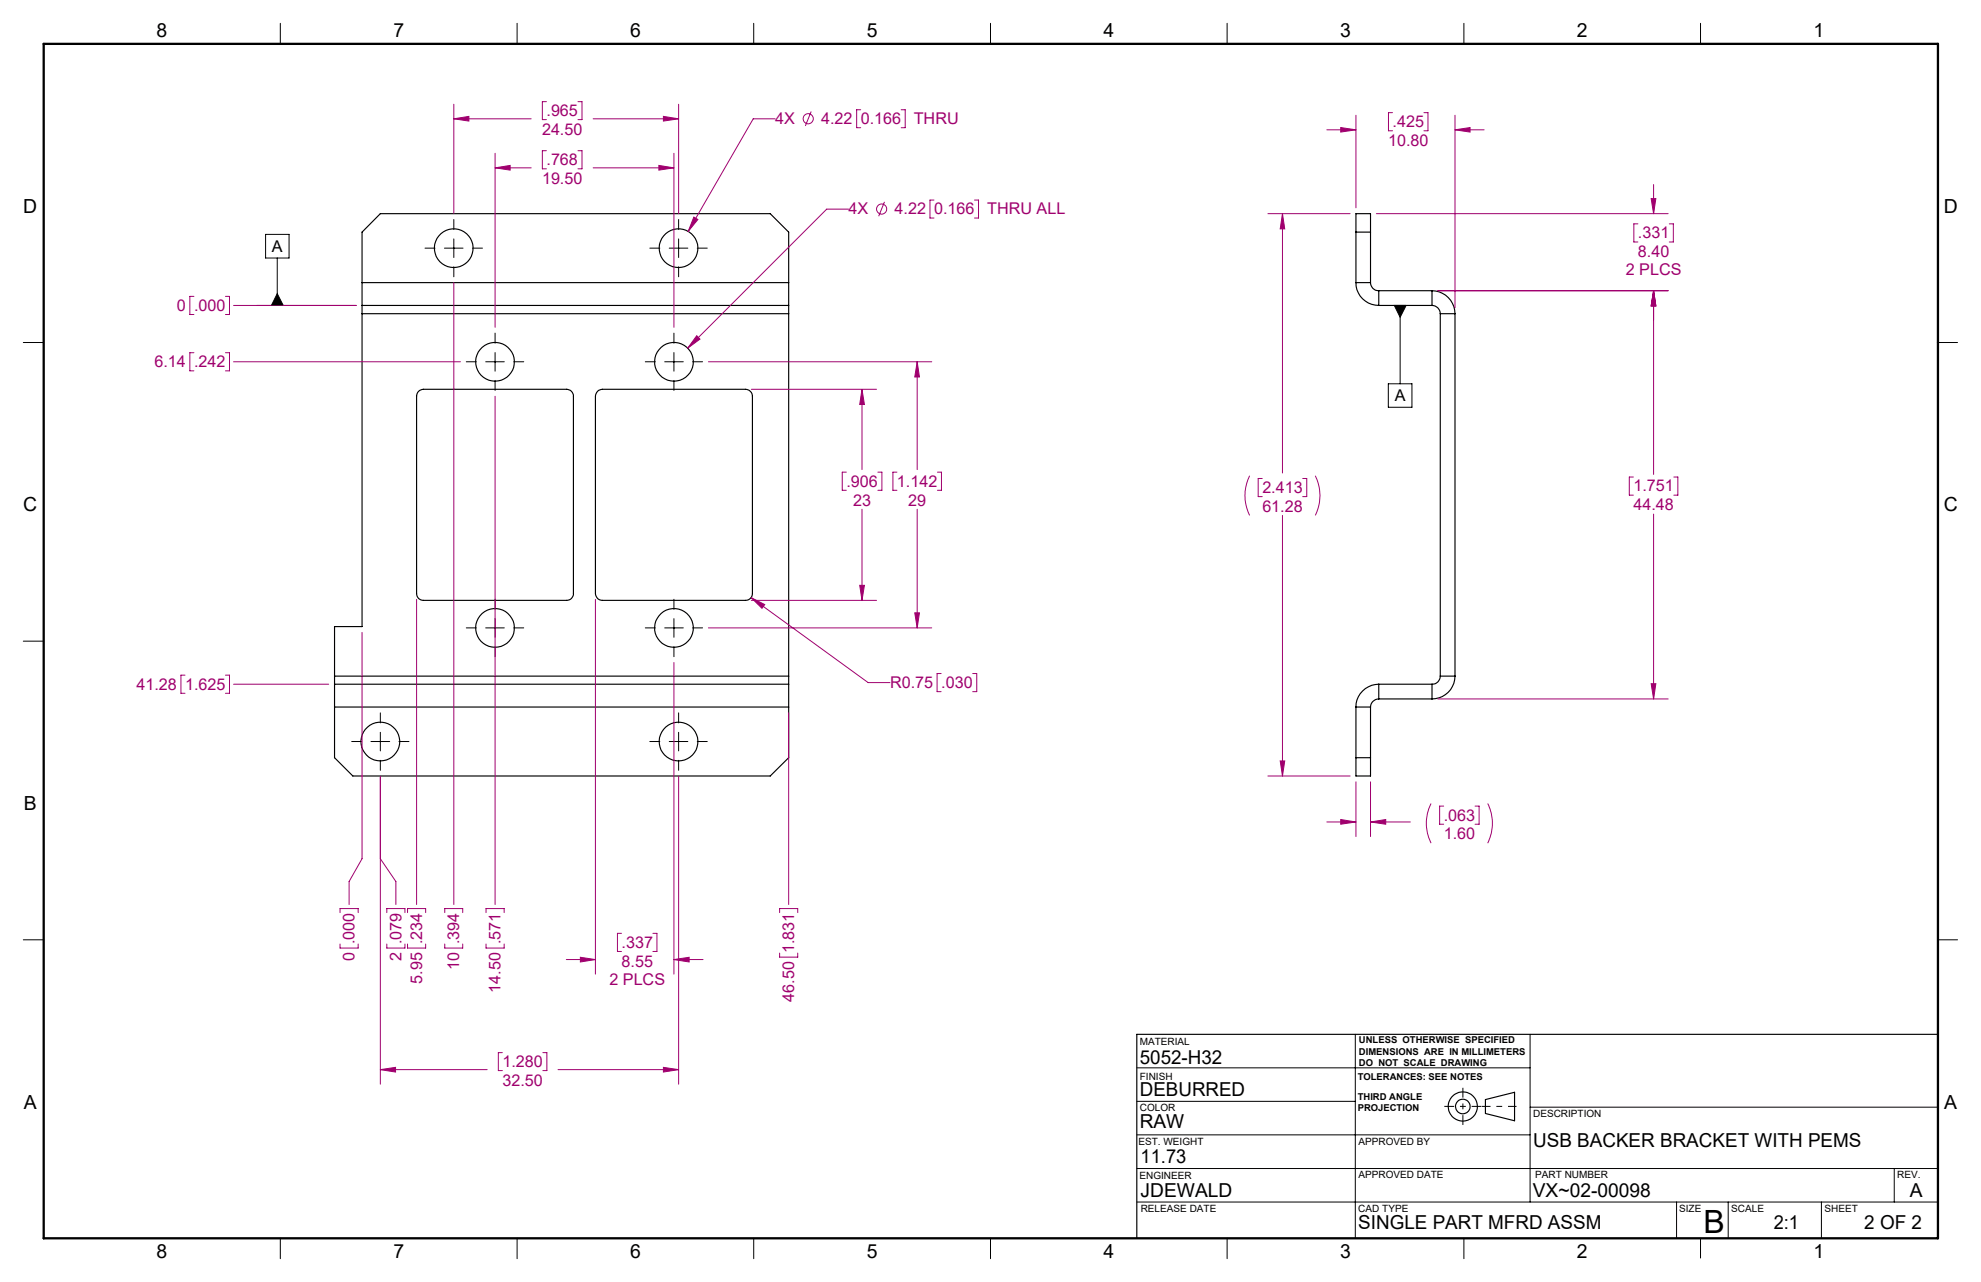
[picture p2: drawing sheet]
<svg xmlns="http://www.w3.org/2000/svg" width="432mm" height="279mm" viewBox="0 0 432 279" stroke-linecap="round" stroke-linejoin="round" font-family="sans-serif">
<g fill="none" stroke="#000" stroke-width=".25">
<path d="M295.6 50.6h3.1M78.9 61.6v5M78.9 66.6v1.8M78.9 61.6h93M78.9 61.6v-11l4-4h85l4 4v11M78.9 68.4v68.2h-6v10.8M78.9 66.6h93M78.9 68.4h93M171.9 61.6v5M171.9 66.6v1.8M171.9 68.4v79M295.6 61.6a4.9 4.9 0 0 0 4.9 5"/>
<path d="M295.6 61.6h3.1M295.6 61.6v-15h3.1v15M298.7 61.6a1.75 1.75 0 0 0 1.8 1.8M300.5 66.6h11.6M300.5 63.4h11.6M300.5 63.4v3.2M312.1 63.4a5.1 5.1 0 0 1 5 5M312.1 66.6a1.81 1.81 0 0 1 1.8 1.8M312.1 63.4v3.2M313.9 68.4h3.2M313.9 68.4v79M317.1 68.4v79"/>
<path d="M91.2 85.3l1.1-.5h31.2a1.51 1.51 0 0 1 1.5 1.6v43a1.45 1.45 0 0 1-1.5 1.4h-31.2a1.45 1.45 0 0 1-1.5-1.4v-43l.1-.6zM130.2 85.3l.3-.2 .8-.3h31.2a1.57 1.57 0 0 1 1.5 1.6v43a1.51 1.51 0 0 1-1.5 1.4h-31.2a1.51 1.51 0 0 1-1.5-1.4v-43zM72.9 149.1v5M72.9 147.4v1.7M72.9 154.1v11l4 4h91l4-4v-11M72.9 154.1h99M72.9 149.1h99M72.9 147.4h99M171.9 149.1v5M171.9 147.4v1.7M295.6 154.1h3.1M295.6 154.1v15h3.1v-15"/>
<path d="M300.5 149.1a5 5 0 0 0-4.9 5M300.5 152.3a1.81 1.81 0 0 0-1.8 1.8M300.5 149.1h11.6M300.5 149.1v3.2M300.5 152.3h11.6M312.1 149.1v3.2M313.9 147.4a1.75 1.75 0 0 1-1.8 1.7M313.9 147.4h3.2M317.1 147.4a5 5 0 0 1-5 4.9M295.6 165.1h3.1M323.8 239.6l6.3-1.5v6.2l-6.3-1.6zM422.4 225.4h-174.6v44.5"/>
<circle cx="98.9" cy="54.1" r="4.2"/>
<circle cx="147.9" cy="54.1" r="4.2"/>
<circle cx="107.9" cy="78.9" r="4.2"/>
<circle cx="146.9" cy="78.9" r="4.2"/>
<circle cx="107.9" cy="136.9" r="4.2"/>
<circle cx="146.9" cy="136.9" r="4.2"/>
<circle cx="82.9" cy="161.6" r="4.2"/>
<circle cx="147.9" cy="161.6" r="4.2"/>
<circle cx="318.8" cy="241.2" r="3.2"/>
<circle cx="318.9" cy="241.2" r="1.58"/>
</g>
<g fill="none" stroke="#a0006e" stroke-width=".22">
<path d="M98.9 22.7v23.9M98.9 25.9h16.9M98.9 25.9l3.3-.5v1zM107.9 33.4v37.9M107.9 36.6h7.9M107.9 36.6l3.3-.5v1zM119.1 22.2h-.9v3.9h.9M119.1 32.8h-.9v4h.9M126 22.2h.9v3.9h-.9M126 32.8h.9v4h-.9M129.3 25.9h18.6M129.3 36.6h17.6"/>
<path d="M143.6 36.1l3.3 .5-3.3 .5zM144.6 25.4l3.3 .5-3.3 .5zM146.9 33.4v37.9M147.9 22.7v23.9M168.9 25.9h-4.7l-14.2 24.5M176.8 24.3l-1.3 3.1M187.6 23.9h-.9v3.9h.9M196.4 23.9h.9v3.9h-.9M289.2 28.3h6.4M292.2 27.8l3.4 .5-3.4 .5zM295.6 25.1v20.2M303.5 24.6h-.9v3.9h.9"/>
<path d="M310.4 24.6h.9v3.9h-.9M317.1 25.1v42M317.1 28.3h6.4M317.1 28.3l3.3-.5v1zM151.2 47.3l.9 .5-2.1 2.6zM185 45.6h-4.8l-30.3 30.3M192.8 44l-1.3 3.1M203.6 43.6h-.9v3.9h.9M212.4 43.6h.9v3.9h-.9M276.4 46.6h17.9M279.5 46.6l.5 3.3h-1zM279.5 46.6v56.5"/>
<path d="M300 46.6h63.6M357 48.8h-.9v3.9h.9M359.9 43.3h1l-.5 3.3zM360.4 40.2v6.4M363.9 48.8h.8v3.9h-.8M42.3 64.6h-.9v3.9h.9M42.3 76.9h-.9v3.9h.9M49.1 64.6h.9v3.9h-.9M49.1 76.9h.9v3.9h-.9M50.9 66.6h26.7M50.9 78.8h49.5M98.9 61.6v135.5"/>
<path d="M151.9 73.2l.7 .7-2.7 2zM154.4 78.8h48.7M199.9 78.8l.5 3.4h-1zM199.9 78.8v23.5M313.4 63.4h50.2M360.4 63.4l.5 3.3h-1zM360.4 63.4v40M107.9 86.4v110.7M163.8 84.8h27.3M187.9 84.8v17.5M187.9 84.8l.5 3.4h-1zM184.5 102.9h-.9v4h.9"/>
<path d="M187.9 111v19.8M191.3 102.9h.9v4h-.9M195.5 102.9h-.9v4h.9M199.9 111v25.8M204.3 102.9h.9v4h-.9M272.4 103.7a9.6 9.6 0 0 0 0 8.6M275.1 104.3h-.9v3.9h.9M279.5 112.3v56.8M284 104.3h.8v3.9h-.8M286.7 103.7a9.6 9.6 0 0 1 0 8.6M356 104h-.9v3.9h.9M360.4 112v40.3"/>
<path d="M364.8 104h.9v3.9h-.9M78.9 137.8v49.3l-2.8 5v5M90.8 130.6v66.5M129.8 130.6v81.7M154.4 136.8h48.7M163.7 130.2l25.5 18.6h4.8M163.7 130.2l3 1.6-.6 .8zM163.8 130.8h27.3M187.4 127.6h1l-.5 3.2zM199.4 133.6h1l-.5 3.2zM40.3 147.1h-.9v4h.9M49.1 147.1h.9v4h-.9"/>
<path d="M50.9 149.1h20.7M146.9 144.4v67.9M171.9 155.4v41.7M205.1 146.8h-.8v3.9h.8M212 146.8h.9v3.9h-.9M313.4 152.3h50.2M359.9 149h1l-.5 3.3zM82.9 169.2v67.1M147.9 169.2v67.1M276.4 169.1h17.9M279 165.8h1l-.5 3.3zM289.2 179.1h6.4"/>
<path d="M292.2 178.6l3.4 .5-3.4 .5zM295.6 170.4v11.9M298.7 179.1l3.3-.5v1zM298.7 170.4v11.9M298.7 179.1h8.7M311.9 175.1a9.6 9.6 0 0 0 0 8.7M314.7 175.7h-.9v3.9h.9M321.5 175.7h.9v3.9h-.9M324.3 175.1a9.6 9.6 0 0 1 0 8.7M74.1 198.9v-.9h4v.9M82.9 187.1l3.4 5v5M84.3 198.9v-.9h4v.9"/>
<path d="M88.8 198.9v-.9h4v.9M96.9 198.9v-.9h4v.9M105.9 198.9v-.9h4v.9M169.9 198.9v-.9h4v.9M74.1 205.7v.9h4v-.9M84.3 205.7v.9h4v-.9M88.8 205.7v.9h4v-.9M96.9 205.7v.9h4v-.9M105.9 205.7v.9h4v-.9M123.4 209.1h6.4M126.5 208.6l3.3 .5-3.3 .6zM135.5 203.4h-.9v4h.9"/>
<path d="M142.3 203.4h.9v4h-.9M146.9 209.1l3.3-.5v1.1zM146.9 209.1h6.3M169.9 207.7v.9h4v-.9M82.9 233.1h23.3M82.9 233.1l3.3-.5v1zM109.5 229.4h-.9v3.9h.9M118.3 229.4h.9v3.9h-.9M121.6 233.1h26.3M144.6 232.6l3.3 .5-3.3 .5z"/>
<circle cx="176.2" cy="25.9" r="1.1"/>
<circle cx="192.2" cy="45.6" r="1.11"/>
</g>
<g fill="none" stroke="#000" stroke-width=".22">
<path d="M61.1 5.1v4.5M112.7 5.1v4.5M164.3 5.1v4.5M215.9 5.1v4.5M267.5 5.1v4.5M319.1 5.1v4.5M370.7 5.1v4.5M57.9 51.1h5.1v5.1h-5.1zM60.4 56.2v10.4M92.6 54.1h2.2M96.9 54.1h4M98.9 47.8v2.2"/>
<path d="M98.9 52.1v4M98.9 58.1v2.2M103 54.1h2.2M141.6 54.1h2.2M145.9 54.1h4M147.9 47.8v2.2M147.9 52.1v4M147.9 58.1v2.2M152 54.1h2.2M5.1 74.6h4.4M56 66.6h21.6M60.4 64l1.3 2.6h-2.5z"/>
<path d="M101.6 78.8h2.2M105.9 78.8h4M107.9 72.6v2.2M107.9 76.8v4.1M112 78.8h2.2M140.7 78.8h2.1M144.9 78.8h4M146.9 72.6v2.2M146.9 76.8v4.1M151 78.8h2.1M303.9 66.6h2.6l-1.3 2.5zM305.2 66.6v17"/>
<path d="M422.3 74.6h4.4M107.9 82.9v2.2M146.9 82.9v2.2M302.6 83.6h5.2v5.2h-5.2zM5.1 139.7h4.4M101.6 136.8h2.2M105.9 136.8h4M107.9 130.6v2.2M107.9 134.8v4.1M112 136.8h2.2M140.7 136.8h2.1M144.9 136.8h4"/>
<path d="M146.9 130.6v2.2M146.9 134.8v4.1M151 136.8h2.1M82.9 155.4v2.2M82.9 159.6v4.1M107.9 140.9v2.2M146.9 140.9v2.2M147.9 155.4v2.2M147.9 159.6v4.1M76.7 161.6h2.1M80.9 161.6h4M82.9 165.7v2.2"/>
<path d="M87 161.6h2.1M141.6 161.6h2.2M145.9 161.6h4M147.9 165.7v2.2M152 161.6h2.2M5.1 204.8h4.4M422.4 204.8h4.3M247.8 232.7h85.7M295.4 225.4v44.5M333.5 225.4v36.6M247.8 254.7h174.6M247.8 247.3h85.7"/>
<path d="M247.8 240h47.6M333.5 241.3h88.9M412.9 254.7v7.3M61.1 269.9v4.4M112.7 269.9v4.4M164.3 269.9v4.4M215.9 269.9v4.4M247.8 262h174.6M267.5 269.9v4.4M319.1 269.9v4.4M365.4 262v7.9M370.7 269.9v4.3"/>
<path d="M376.7 262v7.9M397 262v7.9"/>
</g>
<path d="M330.6 241.1h-7.6" fill="none" stroke="#000" stroke-width=".22" stroke-dasharray="15.2 1.3 1.3 1.3" stroke-dashoffset="13.4" stroke-linecap="butt"/>
<path d="M318.9 237.1v8.1M314.8 241.1h8.1" fill="none" stroke="#000" stroke-width=".22" stroke-dasharray="15.2 1.3 1.3 1.3" stroke-dashoffset="13.1" stroke-linecap="butt"/>
<path d="M9.5 9.6h412.9v260.3h-412.9z" fill="none" stroke="#000" stroke-width=".5"/>
<path d="M60.4 64l1.3 2.6h-2.5zM303.9 66.6l1.3 2.5 1.3-2.5z" fill="#000"/>
<path d="M199.9 78.8l.5 3.4h-1zM199.4 133.6h1l-.5 3.2zM187.9 84.8l.5 3.4h-1zM187.4 127.6h1l-.5 3.2zM163.7 130.2l2.4 2.4 .6-.8zM151.2 47.3l-1.2 3.1 2.1-2.6zM151.9 73.2l-2 2.7 2.7-2zM98.9 25.9l3.3-.5v1zM144.6 25.4l3.3 .5-3.3 .5zM82.9 233.1l3.3-.5v1zM144.6 232.6l3.3 .5-3.3 .5zM107.9 36.6l3.3-.5v1zM143.6 36.1l3.3 .5-3.3 .5zM146.9 209.1l3.3-.5v1.1zM126.5 208.6l3.3 .5-3.3 .6zM360.4 63.4l.5 3.3h-1zM359.9 149h1l-.5 3.3zM360.4 63.4l.5 3.3h-1zM359.9 43.3h1l-.5 3.3zM279 165.8h1l-.5 3.3zM279.5 46.6l.5 3.3h-1zM292.2 178.6l3.4 .5-3.4 .5zM298.7 179.1l3.3-.5v1zM292.2 27.8l3.4 .5-3.4 .5zM317.1 28.3l3.3-.5v1z" fill="#a0006e"/>
<text font-size="7" x="371.3" y="268.7">B</text>
<g font-size="4.2">
<text x="34.1" y="8.1">8</text>
<text x="85.7" y="8.1">7</text>
<text x="137.3" y="8.1">6</text>
<text x="188.9" y="8.1">5</text>
<text x="240.5" y="8.1">4</text>
<text x="292.1" y="8.1">3</text>
<text x="343.7" y="8.1">2</text>
<text x="395.3" y="8.1">1</text>
<text x="5.1" y="46.4">D</text>
<text x="423.7" y="46.4">D</text>
<text x="5.1" y="111.4">C</text>
<text x="423.7" y="111.4">C</text>
<text x="5.2" y="176.5">B</text>
<text x="248.4" y="232">5052-H32</text>
<text x="248.4" y="238.9">DEBURRED</text>
<text x="5.2" y="241.6">A</text>
<text x="248.4" y="245.9">RAW</text>
<text x="423.8" y="241.6">A</text>
<text x="334.2" y="249.9">USB BACKER BRACKET WITH PEMS</text>
<text x="248.6" y="253.4">11.73</text>
<text x="248.6" y="260.8">JDEWALD</text>
<text x="334.1" y="260.8">VX~02-00098</text>
<text x="416.3" y="260.9">A</text>
<text x="296.1" y="267.9">SINGLE PART MFRD ASSM</text>
<text x="386.6" y="267.9">2:1</text>
<text x="406.4" y="267.9">2 OF 2</text>
<text x="34.1" y="274.2">8</text>
<text x="85.7" y="274.2">7</text>
<text x="137.3" y="274.2">6</text>
<text x="188.9" y="274.2">5</text>
<text x="240.5" y="274.2">4</text>
<text x="292.1" y="274.2">3</text>
<text x="343.7" y="274.2">2</text>
<text x="395.3" y="274.2">1</text>
</g>
<g font-size="3.5" fill="#a0006e">
<text x="118.1" y="29.4">24.50</text>
<text x="119.1" y="25.3">.965</text>
<text x="169" y="27">4X</text>
<text x="179" y="27">4.22</text>
<text x="187.6" y="27">0.166</text>
<text x="199.2" y="27">THRU</text>
<text x="303.5" y="27.7">.425</text>
<text x="119.1" y="36">.768</text>
<text x="302.6" y="31.8">10.80</text>
<text x="118.1" y="40.1">19.50</text>
<text x="185" y="46.7">4X</text>
<text x="195" y="46.7">4.22</text>
<text x="203.6" y="46.7">0.166</text>
<text x="215.2" y="46.7">THRU ALL</text>
<text x="357" y="51.9">.331</text>
<text x="354.4" y="60">2 PLCS</text>
<text x="357" y="56.1">8.40</text>
<text x="38.6" y="67.7">0</text>
<text x="42.3" y="67.7">.000</text>
<text x="33.7" y="80">6.14</text>
<text x="42.3" y="80">.242</text>
<text x="184.5" y="106.1">.906</text>
<text x="195.5" y="106.1">1.142</text>
<text x="275.2" y="107.4">2.413</text>
<text x="356" y="107.1">1.751</text>
<text x="186" y="110.2">23</text>
<text x="198" y="110.2">29</text>
<text x="275.2" y="111.5">61.28</text>
<text x="356" y="111.2">44.48</text>
<text x="194" y="149.9">R0.75</text>
<text x="205.2" y="149.9">.030</text>
<text x="29.8" y="150.3">41.28</text>
<text x="40.3" y="150.3">1.625</text>
<text x="314.7" y="178.8">.063</text>
<text x="314.7" y="182.9">1.60</text>
<text x="77.3" y="209.5" transform="rotate(-90 77.3 209.5)">0</text>
<text x="77.3" y="205.7" transform="rotate(-90 77.3 205.7)">.000</text>
<text x="87.5" y="209.5" transform="rotate(-90 87.5 209.5)">2</text>
<text x="87.5" y="205.7" transform="rotate(-90 87.5 205.7)">.079</text>
<text x="92" y="205.7" transform="rotate(-90 92 205.7)">.234</text>
<text x="100.1" y="205.7" transform="rotate(-90 100.1 205.7)">.394</text>
<text x="109.1" y="205.7" transform="rotate(-90 109.1 205.7)">.571</text>
<text x="135.5" y="206.6">.337</text>
<text x="173.1" y="207.7" transform="rotate(-90 173.1 207.7)">1.831</text>
<text x="92" y="214.4" transform="rotate(-90 92 214.4)">5.95</text>
<text x="100.1" y="211.4" transform="rotate(-90 100.1 211.4)">10</text>
<text x="132.8" y="214.6">2 PLCS</text>
<text x="135.5" y="210.7">8.55</text>
<text x="109.1" y="216.3" transform="rotate(-90 109.1 216.3)">14.50</text>
<text x="173.1" y="218.3" transform="rotate(-90 173.1 218.3)">46.50</text>
<text x="109.5" y="232.5">1.280</text>
<text x="109.5" y="236.6">32.50</text>
</g>
<g font-size="3.5">
<text x="59.3" y="54.8">A</text>
<text x="304" y="87.4">A</text>
</g>
<g font-size="2.2">
<text x="248.4" y="227.6">MATERIAL</text>
<text x="248.4" y="235.3">FINISH</text>
<text x="248.4" y="242.1">COLOR</text>
<text x="334.2" y="243.4">DESCRIPTION</text>
<text x="248.1" y="249.5">EST. WEIGHT</text>
<text x="296.1" y="249.5">APPROVED BY</text>
<text x="248.4" y="257">ENGINEER</text>
<text x="296.1" y="256.8">APPROVED DATE</text>
<text x="334.6" y="256.8">PART NUMBER</text>
<text x="413.5" y="256.8">REV.</text>
<text x="248.6" y="264">RELEASE DATE</text>
<text x="296.1" y="264">CAD TYPE</text>
<text x="366" y="264">SIZE</text>
<text x="377.4" y="264">SCALE</text>
<text x="397.7" y="264">SHEET</text>
</g>
<g font-size="2.1">
<text x="296.2" y="227.3">UNLESS OTHERWISE SPECIFIED</text>
<text x="296.2" y="229.8">DIMENSIONS ARE IN MILLIMETERS</text>
<text x="296.2" y="232.3">DO NOT SCALE DRAWING</text>
<text x="296" y="235.3">TOLERANCES: SEE NOTES</text>
<text x="296" y="239.6">THIRD ANGLE</text>
<text x="296" y="242.1">PROJECTION</text>
</g>
</svg>
